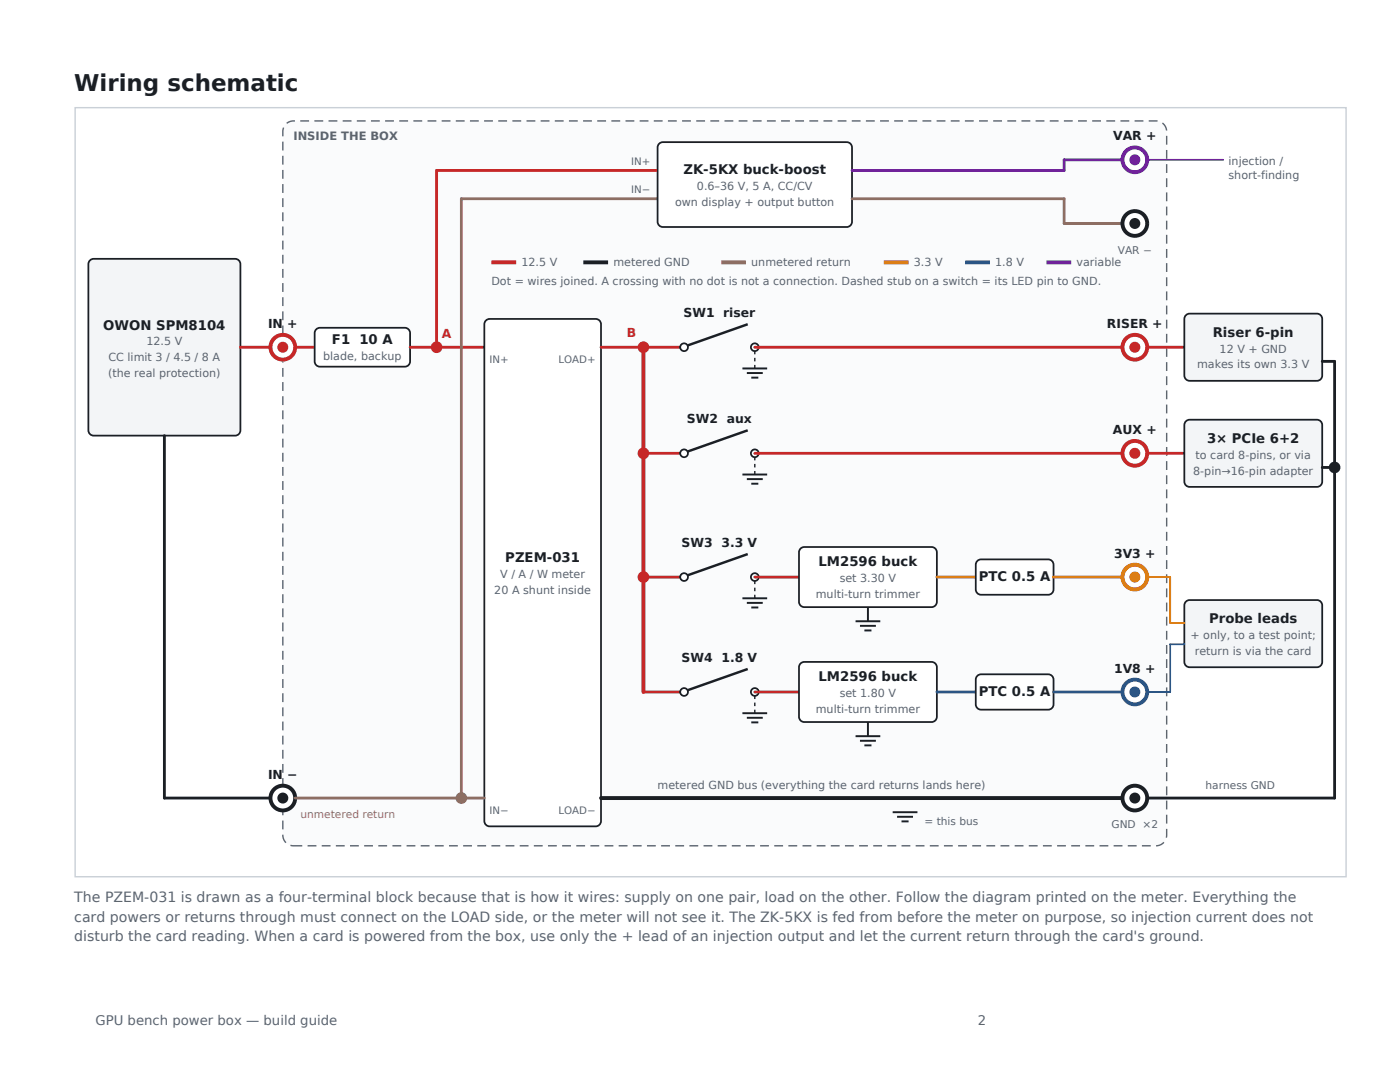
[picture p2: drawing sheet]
<svg xmlns="http://www.w3.org/2000/svg" width="279mm" height="216mm" viewBox="0 0 279 216" stroke-linecap="round" stroke-linejoin="round" font-family="sans-serif">
<path d="M15 21.5h253.6v153.4h-253.6z" fill-rule="evenodd" fill="#fff" stroke="#c9d0d8" stroke-width=".28"/>
<path d="M57.1 24.7l.9-.5 .6-.1h172.1a2.12 2.12 0 0 1 2.1 2.1v140.5a2.12 2.12 0 0 1-2.1 2.1h-172.1a2.12 2.12 0 0 1-2.2-2.1v-140.5l.1-.5z" fill-rule="evenodd" fill="#fafbfc" stroke="#5b6470" stroke-width=".28" stroke-dasharray="1.8 1.1" stroke-linecap="butt"/>
<path d="M18.1 51.9l.6-.3h28.2a1.06 1.06 0 0 1 1.1 1.1v33.2a1.06 1.06 0 0 1-1.1 1h-28.2a1.06 1.06 0 0 1-1.1-1v-33.2l.1-.3z" fill-rule="evenodd" fill="#f3f5f7" stroke="#1b1f24" stroke-width=".35"/>
<circle cx="56.4" cy="69.3" r="2.47" fill="#fff" stroke="#c62828" stroke-width=".78" stroke-linecap="butt"/>
<circle cx="56.4" cy="69.3" r=".92" fill="#c62828" stroke="#c62828" stroke-width=".35"/>
<circle cx="56.4" cy="159.2" r="2.47" fill="#fff" stroke="#1b1f24" stroke-width=".78" stroke-linecap="butt"/>
<circle cx="56.4" cy="159.2" r=".92" fill="#1b1f24" stroke="#1b1f24" stroke-width=".35"/>
<path d="M48 69.3h6M58.9 69.3h3.9" fill="none" stroke="#c62828" stroke-width=".56"/>
<path d="M32.8 86.9v72.3h21.2" fill="none" stroke="#1b1f24" stroke-width=".56"/>
<path d="M63.2 65.6l.7-.2h16.9a1.06 1.06 0 0 1 1 1.1v5.6a1.06 1.06 0 0 1-1 1.1h-16.9a1.06 1.06 0 0 1-1.1-1.1v-5.6v-.4z" fill-rule="evenodd" fill="#fff" stroke="#1b1f24" stroke-width=".35"/>
<path d="M81.8 69.3h14.9" fill="none" stroke="#c62828" stroke-width=".56"/>
<circle cx="87.1" cy="69.3" r=".99" fill="#c62828" stroke="#c62828" stroke-width=".35"/>
<path d="M97.1 63.8l.6-.2h21.2a1.06 1.06 0 0 1 1 1.1v99.1a1.06 1.06 0 0 1-1 1.1h-21.2a1.06 1.06 0 0 1-1-1.1v-99.1v-.3z" fill-rule="evenodd" fill="#fff" stroke="#1b1f24" stroke-width=".35"/>
<path d="M131.2 39.7h-39.1v119.5M58.9 159.2h37.8" fill="none" stroke="#8d6e63" stroke-width=".56"/>
<path d="M131.2 34h-44.1v35.3" fill="none" stroke="#c62828" stroke-width=".56"/>
<circle cx="92.1" cy="159.2" r=".99" fill="#8d6e63" stroke="#8d6e63" stroke-width=".35"/>
<path d="M131.7 28.6l.6-.2h36.7a1.06 1.06 0 0 1 1 1v14.8a1.06 1.06 0 0 1-1 1.1h-36.7a1.06 1.06 0 0 1-1.1-1.1v-14.8l.1-.3z" fill-rule="evenodd" fill="#fff" stroke="#1b1f24" stroke-width=".35"/>
<path d="M224 31.9h-11.6v2.1h-42.4" fill="none" stroke="#6a1b9a" stroke-width=".56"/>
<path d="M170 39.7h42.4v4.9h11.6" fill="none" stroke="#8d6e63" stroke-width=".56"/>
<circle cx="226.5" cy="31.9" r="2.47" fill="#fff" stroke="#6a1b9a" stroke-width=".78" stroke-linecap="butt"/>
<circle cx="226.5" cy="31.9" r=".92" fill="#6a1b9a" stroke="#6a1b9a" stroke-width=".35"/>
<circle cx="226.5" cy="44.6" r="2.47" fill="#fff" stroke="#1b1f24" stroke-width=".78" stroke-linecap="butt"/>
<circle cx="226.5" cy="44.6" r=".92" fill="#1b1f24" stroke="#1b1f24" stroke-width=".35"/>
<path d="M119.9 69.3h16.6" fill="none" stroke="#c62828" stroke-width=".56"/>
<path d="M128.4 69.3v68.8" fill="none" stroke="#c62828" stroke-width=".78"/>
<g fill="#c62828" stroke="#c62828" stroke-width=".35">
<circle cx="128.4" cy="69.3" r=".99"/>
<circle cx="128.4" cy="90.5" r=".99"/>
<circle cx="128.4" cy="115.1" r=".99"/>
</g>
<path d="M119.9 159.2h104.1" fill="none" stroke="#1b1f24" stroke-width=".78"/>
<path d="M178.2 162.1h4.9M179 163h3.2M179.9 163.9h1.4" fill="none" stroke="#1b1f24" stroke-width=".39"/>
<g fill="#fff" stroke="#1b1f24" stroke-width=".35">
<circle cx="136.5" cy="69.3" r=".78"/>
<circle cx="150.6" cy="69.3" r=".78"/>
</g>
<path d="M149.2 64.7l-12 4.2" fill="none" stroke="#1b1f24" stroke-width=".49"/>
<path d="M150.6 70v3.5" fill="none" stroke="#1b1f24" stroke-width=".28" stroke-dasharray=".7 .7" stroke-linecap="butt"/>
<path d="M148.2 73.5h4.9M149 74.4h3.2M149.9 75.4h1.4" fill="none" stroke="#1b1f24" stroke-width=".39"/>
<path d="M150.6 69.3h73.4" fill="none" stroke="#c62828" stroke-width=".56"/>
<circle cx="226.5" cy="69.3" r="2.47" fill="#fff" stroke="#c62828" stroke-width=".78" stroke-linecap="butt"/>
<circle cx="226.5" cy="69.3" r=".92" fill="#c62828" stroke="#c62828" stroke-width=".35"/>
<path d="M128.4 90.5h8.1" fill="none" stroke="#c62828" stroke-width=".56"/>
<g fill="#fff" stroke="#1b1f24" stroke-width=".35">
<circle cx="136.5" cy="90.5" r=".78"/>
<circle cx="150.6" cy="90.5" r=".78"/>
</g>
<path d="M149.2 85.9l-12 4.2" fill="none" stroke="#1b1f24" stroke-width=".49"/>
<path d="M150.6 91.2v3.5" fill="none" stroke="#1b1f24" stroke-width=".28" stroke-dasharray=".7 .7" stroke-linecap="butt"/>
<path d="M148.2 94.7h4.9M149 95.6h3.2M149.9 96.5h1.4" fill="none" stroke="#1b1f24" stroke-width=".39"/>
<path d="M150.6 90.5h73.4" fill="none" stroke="#c62828" stroke-width=".56"/>
<circle cx="226.5" cy="90.5" r="2.47" fill="#fff" stroke="#c62828" stroke-width=".78" stroke-linecap="butt"/>
<circle cx="226.5" cy="90.5" r=".92" fill="#c62828" stroke="#c62828" stroke-width=".35"/>
<path d="M128.4 115.1h8.1" fill="none" stroke="#c62828" stroke-width=".56"/>
<g fill="#fff" stroke="#1b1f24" stroke-width=".35">
<circle cx="136.5" cy="115.1" r=".78"/>
<circle cx="150.6" cy="115.1" r=".78"/>
</g>
<path d="M149.2 110.6l-12 4.2" fill="none" stroke="#1b1f24" stroke-width=".49"/>
<path d="M150.6 115.9v3.5" fill="none" stroke="#1b1f24" stroke-width=".28" stroke-dasharray=".7 .7" stroke-linecap="butt"/>
<path d="M148.2 119.4h4.9M149 120.3h3.2M149.9 121.2h1.4" fill="none" stroke="#1b1f24" stroke-width=".39"/>
<path d="M150.6 115.1h8.9" fill="none" stroke="#c62828" stroke-width=".56"/>
<path d="M159.7 109.6l.5-.4 .3-.1h25.4a1.06 1.06 0 0 1 1.1 1.1v9.9a1.06 1.06 0 0 1-1.1 1h-25.4a1.06 1.06 0 0 1-1-1v-9.9z" fill-rule="evenodd" fill="#fff" stroke="#1b1f24" stroke-width=".35"/>
<path d="M170.7 124h5M171.6 124.9h3.2M172.5 125.8h1.4M173.2 121.1v2.9" fill="none" stroke="#1b1f24" stroke-width=".39"/>
<path d="M187 115.1h7.7" fill="none" stroke="#e07b00" stroke-width=".56"/>
<path d="M194.9 112.1l.6-.4 .3-.1h13.4a1.06 1.06 0 0 1 1.1 1.1v4.9a1.06 1.06 0 0 1-1.1 1.1h-13.4a1.06 1.06 0 0 1-1.1-1.1v-4.9z" fill-rule="evenodd" fill="#fff" stroke="#1b1f24" stroke-width=".35"/>
<path d="M210.3 115.1h13.7" fill="none" stroke="#e07b00" stroke-width=".56"/>
<circle cx="226.5" cy="115.1" r="2.47" fill="#fff" stroke="#e07b00" stroke-width=".78" stroke-linecap="butt"/>
<circle cx="226.5" cy="115.1" r=".92" fill="#e07b00" stroke="#e07b00" stroke-width=".35"/>
<path d="M128.4 138.1h8.1" fill="none" stroke="#c62828" stroke-width=".56"/>
<g fill="#fff" stroke="#1b1f24" stroke-width=".35">
<circle cx="136.5" cy="138.1" r=".78"/>
<circle cx="150.6" cy="138.1" r=".78"/>
</g>
<path d="M149.2 133.5l-12 4.2" fill="none" stroke="#1b1f24" stroke-width=".49"/>
<path d="M150.6 138.8v3.5" fill="none" stroke="#1b1f24" stroke-width=".28" stroke-dasharray=".7 .7" stroke-linecap="butt"/>
<path d="M148.2 142.3h4.9M149 143.2h3.2M149.9 144.1h1.4" fill="none" stroke="#1b1f24" stroke-width=".39"/>
<path d="M150.6 138.1h8.9" fill="none" stroke="#c62828" stroke-width=".56"/>
<path d="M159.7 132.5l.5-.4h.3h25.4a1.06 1.06 0 0 1 1.1 1v9.9a1.06 1.06 0 0 1-1.1 1.1h-25.4a1.06 1.06 0 0 1-1-1.1v-9.9z" fill-rule="evenodd" fill="#fff" stroke="#1b1f24" stroke-width=".35"/>
<path d="M170.7 146.9h5M171.6 147.8h3.2M172.5 148.7h1.4M173.2 144.1v2.8" fill="none" stroke="#1b1f24" stroke-width=".39"/>
<path d="M187 138.1h7.7" fill="none" stroke="#1565c0" stroke-width=".56"/>
<path d="M194.9 135l.6-.4 .3-.1h13.4a1.06 1.06 0 0 1 1.1 1.1v4.9a1.06 1.06 0 0 1-1.1 1.1h-13.4a1.06 1.06 0 0 1-1.1-1.1v-4.9z" fill-rule="evenodd" fill="#fff" stroke="#1b1f24" stroke-width=".35"/>
<path d="M210.3 138.1h13.7" fill="none" stroke="#1565c0" stroke-width=".56"/>
<circle cx="226.5" cy="138.1" r="2.47" fill="#fff" stroke="#1565c0" stroke-width=".78" stroke-linecap="butt"/>
<circle cx="226.5" cy="138.1" r=".92" fill="#1565c0" stroke="#1565c0" stroke-width=".35"/>
<circle cx="226.5" cy="159.2" r="2.47" fill="#fff" stroke="#1b1f24" stroke-width=".78" stroke-linecap="butt"/>
<circle cx="226.5" cy="159.2" r=".92" fill="#1b1f24" stroke="#1b1f24" stroke-width=".35"/>
<path d="M229 69.3h7.4" fill="none" stroke="#c62828" stroke-width=".56"/>
<path d="M236.8 62.8l.6-.2h25.4a1.06 1.06 0 0 1 1.1 1v11.3a1.06 1.06 0 0 1-1.1 1.1h-25.4a1.06 1.06 0 0 1-1-1.1v-11.3v-.3z" fill-rule="evenodd" fill="#f3f5f7" stroke="#1b1f24" stroke-width=".35"/>
<path d="M229 90.5h7.4" fill="none" stroke="#c62828" stroke-width=".56"/>
<path d="M236.6 84.2l.5-.4 .3-.1h25.4a1.06 1.06 0 0 1 1.1 1.1v11.3a1.06 1.06 0 0 1-1.1 1.1h-25.4a1.06 1.06 0 0 1-1-1.1v-11.3z" fill-rule="evenodd" fill="#f3f5f7" stroke="#1b1f24" stroke-width=".35"/>
<path d="M263.9 72.1h2.4v87.1h-37.3M263.9 93.3h2.4" fill="none" stroke="#1b1f24" stroke-width=".56"/>
<circle cx="266.3" cy="93.3" r=".99" fill="#1b1f24" stroke="#1b1f24" stroke-width=".35"/>
<path d="M236.6 120.2l.5-.4 .3-.1h25.4a1.06 1.06 0 0 1 1.1 1.1v11.3a1.06 1.06 0 0 1-1.1 1h-25.4a1.06 1.06 0 0 1-1-1v-11.3z" fill-rule="evenodd" fill="#f3f5f7" stroke="#1b1f24" stroke-width=".35"/>
<path d="M229 115.1h4.5v9.2h2.9" fill="none" stroke="#e07b00" stroke-width=".35"/>
<path d="M236.4 128.6h-2.9v9.5h-4.5" fill="none" stroke="#1565c0" stroke-width=".35"/>
<path d="M229 31.9h15.1" fill="none" stroke="#6a1b9a" stroke-width=".35"/>
<path d="M98.1 52.4h4.9" fill="none" stroke="#c62828" stroke-width=".78" stroke-linecap="butt"/>
<path d="M116.4 52.4h5" fill="none" stroke="#1b1f24" stroke-width=".78" stroke-linecap="butt"/>
<path d="M143.9 52.4h5" fill="none" stroke="#8d6e63" stroke-width=".78" stroke-linecap="butt"/>
<path d="M176.4 52.4h4.9" fill="none" stroke="#e07b00" stroke-width=".78" stroke-linecap="butt"/>
<path d="M192.6 52.4h5" fill="none" stroke="#1565c0" stroke-width=".78" stroke-linecap="butt"/>
<path d="M208.8 52.4h5" fill="none" stroke="#6a1b9a" stroke-width=".78" stroke-linecap="butt"/>
<text font-size="4.6" fill="#1b1f24" x="14.8" y="18.1">Wiring schematic</text>
<g font-size="2.8" fill="#5b6470">
<text x="14.8" y="180.1">The PZEM-031 is drawn as a four-terminal block because that is how it wires: supply on one pair, load on the other. Follow the diagram printed on the meter. Everything the</text>
<text x="14.8" y="183.9">card powers or returns through must connect on the LOAD side, or the meter will not see it. The ZK-5KX is fed from before the meter on purpose, so injection current does not</text>
<text x="14.8" y="187.8">disturb the card reading. When a card is powered from the box, use only the + lead of an injection output and let the current return through the card's ground.</text>
</g>
<g font-size="2.6" fill="#1b1f24">
<text x="136.4" y="34.7">ZK-5KX buck-boost</text>
<text x="20.6" y="65.8">OWON SPM8104</text>
<text x="66.2" y="68.6">F1 10 A</text>
<text x="242" y="67.2">Riser 6-pin</text>
<text x="240.9" y="88.3">3× PCIe 6+2</text>
<text x="100.8" y="112.1">PZEM-031</text>
<text x="163.4" y="113">LM2596 buck</text>
<text x="195.4" y="115.9">PTC 0.5 A</text>
<text x="241.3" y="124.3">Probe leads</text>
<text x="163.4" y="136">LM2596 buck</text>
<text x="195.4" y="138.8">PTC 0.5 A</text>
</g>
<g font-size="2.6" fill="#5b6470">
<text x="19" y="204.5">GPU bench power box — build guide</text>
<text x="195.2" y="204.5">2</text>
</g>
<g font-size="2.5" fill="#1b1f24">
<text x="222.2" y="28">VAR +</text>
<text x="53.5" y="65.4">IN +</text>
<text x="136.4" y="63.3">SW1 riser</text>
<text x="220.9" y="65.4">RISER +</text>
<text x="137.1" y="84.5">SW2 aux</text>
<text x="222.1" y="86.6">AUX +</text>
<text x="136" y="109.1">SW3 3.3 V</text>
<text x="222.3" y="111.3">3V3 +</text>
<text x="136" y="132.1">SW4 1.8 V</text>
<text x="222.3" y="134.2">1V8 +</text>
<text x="53.5" y="155.4">IN −</text>
</g>
<g font-size="2.5" fill="#c62828">
<text x="88.2" y="67.5">A</text>
<text x="125.1" y="67.2">B</text>
</g>
<text font-size="2.3" fill="#5b6470" x="58.6" y="28">INSIDE THE BOX</text>
<g font-size="2.2" fill="#5b6470">
<text x="245.2" y="32.9">injection /</text>
<text x="245.2" y="35.8">short-finding</text>
<text x="134.7" y="41.1">own display + output button</text>
<text x="139.1" y="37.9">0.6–36 V, 5 A, CC/CV</text>
<text x="104.1" y="53.1">12.5 V</text>
<text x="122.4" y="53.1">metered GND</text>
<text x="149.9" y="53.1">unmetered return</text>
<text x="182.4" y="53.1">3.3 V</text>
<text x="198.6" y="53.1">1.8 V</text>
<text x="214.8" y="53.1">variable</text>
<text x="98.1" y="56.9">Dot = wires joined. A crossing with no dot is not a connection. Dashed stub on a switch = its LED pin to GND.</text>
<text x="29.2" y="68.9">12.5 V</text>
<text x="64.5" y="71.8">blade, backup</text>
<text x="243.4" y="70.3">12 V + GND</text>
<text x="21.6" y="75.3">(the real protection)</text>
<text x="21.6" y="72.1">CC limit 3 / 4.5 / 8 A</text>
<text x="238.9" y="73.5">makes its own 3.3 V</text>
<text x="238.1" y="94.7">8-pin→16-pin adapter</text>
<text x="238.6" y="91.5">to card 8-pins, or via</text>
<text x="98.7" y="118.5">20 A shunt inside</text>
<text x="99.8" y="115.3">V / A / W meter</text>
<text x="162.8" y="119.4">multi-turn trimmer</text>
<text x="167.6" y="116.2">set 3.30 V</text>
<text x="237.6" y="127.5">+ only, to a test point;</text>
<text x="238.5" y="130.7">return is via the card</text>
<text x="162.8" y="142.3">multi-turn trimmer</text>
<text x="167.6" y="139.1">set 1.80 V</text>
<text x="131.2" y="157.5">metered GND bus (everything the card returns lands here)</text>
</g>
<g font-size="2.1" fill="#5b6470">
<text x="223.1" y="50.6">VAR −</text>
<text x="240.6" y="157.5">harness GND</text>
<text x="184.5" y="164.5">= this bus</text>
<text x="221.8" y="165.2">GND ×2</text>
</g>
<text font-size="2.1" fill="#8d6e63" x="60" y="163.1">unmetered return</text>
<g font-size="2" fill="#5b6470">
<text x="126" y="32.9">IN+</text>
<text x="126" y="38.6">IN−</text>
<text x="97.7" y="72.5">IN+</text>
<text x="111.4" y="72.5">LOAD+</text>
<text x="97.7" y="162.4">IN−</text>
<text x="111.4" y="162.4">LOAD−</text>
</g>
</svg>
